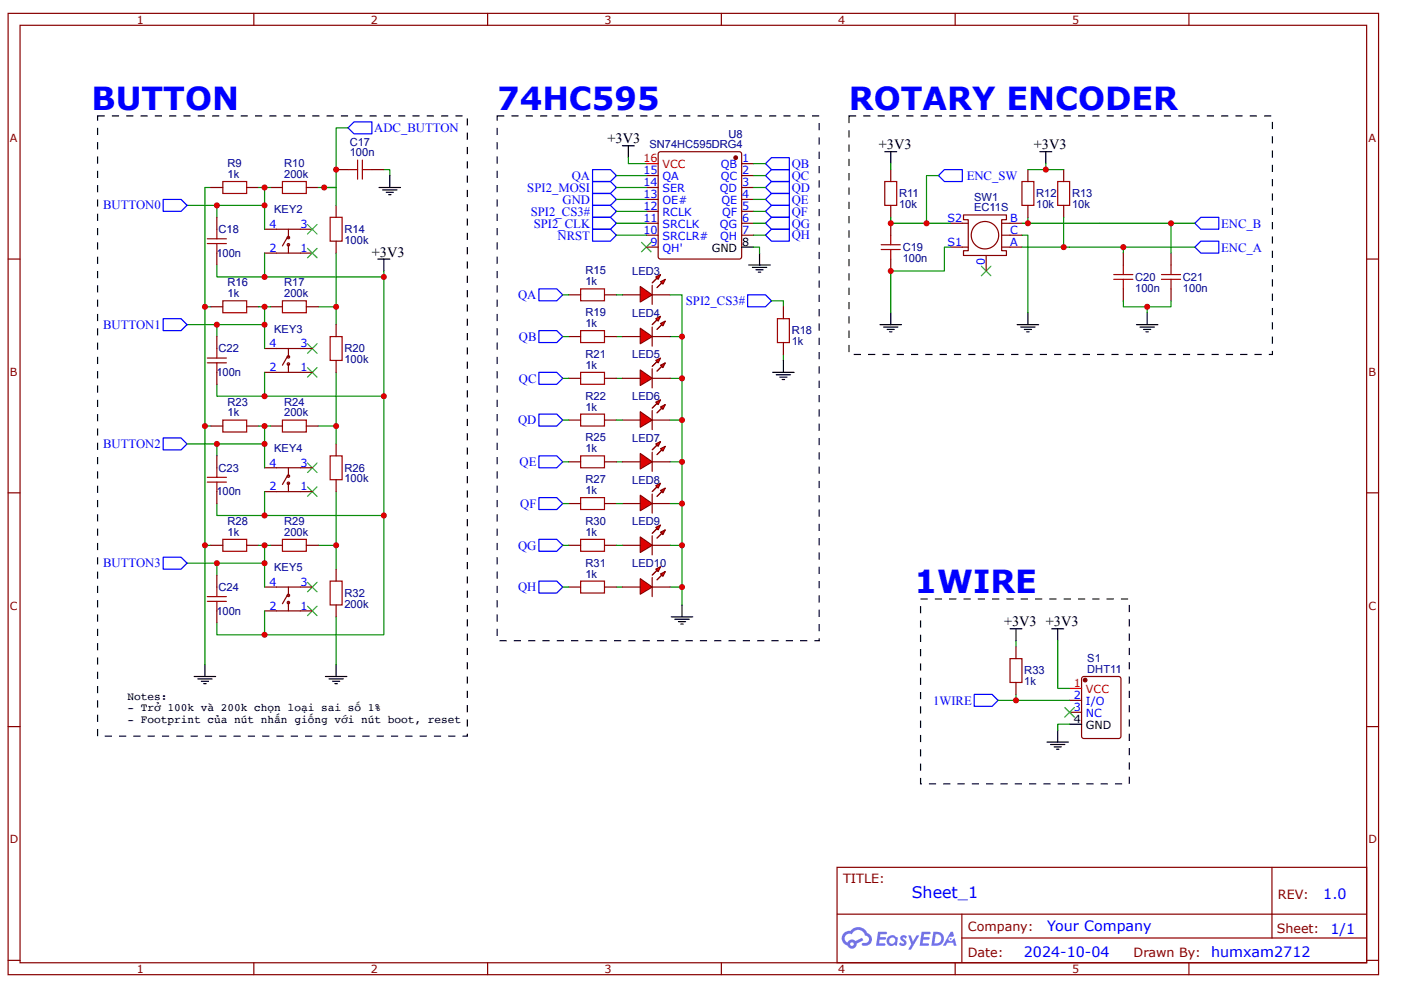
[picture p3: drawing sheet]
<svg xmlns="http://www.w3.org/2000/svg" width="297mm" height="210mm" viewBox="0 0 297 210" stroke-linecap="round" stroke-linejoin="round" font-family="sans-serif">
<g fill="none" stroke="#800" stroke-width=".25">
<path d="M1.7 2.8h290.6v203.9h-290.6zM4.3 5.4h285.5v198.7h-285.5zM53.8 2.8v2.6M103.4 2.8v2.6M152.9 2.8v2.6M202.5 2.8v2.6M252.1 2.8v2.6M1.7 54.9h2.6M289.8 54.9h2.5M1.7 104.5h2.6M289.8 104.5h2.5M1.7 154.1h2.6"/>
<path d="M289.8 154.1h2.5M177.5 183.9h112.3v20.2h-112.3zM177.5 193.8h112.2M203.9 198.9h85.8M203.9 193.8v10.1M269.7 183.9v15M1.7 203.6h2.6M53.8 204.1v2.6M103.4 204.1v2.6M152.9 204.1v2.6M202.5 204.1v2.6M252.1 204.1v2.6"/>
<path d="M289.8 203.6h2.5"/>
</g>
<g fill="#58f">
<path d="M191.1 198.4l.5-.1 .4 .1 .3 .2-.3 .4a.33 .33 0 0 0-.2-.2 .33 .33 0 0 0-.4 .1l.1 .1a.85 .85 0 0 1 .6 .6 .85 .85 0 0 1-.3 .9l-.6 .1-.6-.4 .3-.4 .5 .3 .3-.1-.1-.2a.88 .88 0 0 1-.5-1.4z"/>
<path d="M192.6 198.3h.5l.5 1.3 .7-1.3h.6l-1.8 3h-.5l.6-1.1z"/>
<path d="M186.2 197.6h1.6l.2 .1v.3l-1.3 .1-.1 .6h1.1l.2 .3-.3 .2h-1.1l-.1 .8h1.2l.1 .3-.1 .2h-1.9z"/>
<path d="M195.4 197.6h1.7l.2 .1-.1 .3-1.3 .1-.1 .6h1.1l.2 .3-.2 .2h-1.2l-.1 .8h1.2l.2 .3-.2 .2h-1.8z"/>
<path d="M201.6 197.6h.4l.3 .8-.5 .3a.49 .49 0 0 0-.7 .2 .49 .49 0 0 0 .3 .7 .49 .49 0 0 0 .7-.5l.3-.2 .4 1.6h-.6l-.1-.6h-1.2l-.4 .6h-.6z"/>
<path d="M197.9 197.6l-.4 2.9h.9a1.51 1.51 0 0 0 1.7-1.5 1.51 1.51 0 0 0-1.7-1.4zM198.4 198.1a1.02 1.02 0 0 1 1.1 1.1 1.02 1.02 0 0 1-1.4 .8z"/>
<path d="M188.4 198.6a1.11 1.11 0 0 0-.3 1.5 1.11 1.11 0 0 0 1.6 .2l.5 .2 .2-1.6-.4-.2a1.01 1.01 0 0 0-1.6-.1zM188.5 199.4a.66 .66 0 0 1 1.3 0 .66 .66 0 0 1-1.3 0z"/>
<path d="M178.9 197.8a1.58 1.58 0 0 0 .8 2.7 1.01 1.01 0 0 0 1.1 .6 1.01 1.01 0 0 0 .8-1l1.5-.7-.4-.6-1.3 .7a1.02 1.02 0 0 0-1.7 .3 .99 .99 0 0 1-.5-1.3 .99 .99 0 0 1 1.4-.4 1.48 1.48 0 0 1 1.5-.9 1.48 1.48 0 0 1 1.4 1.2 .82 .82 0 0 1 .7 1 .82 .82 0 0 1-1.2 .5l-.3 .2v.3a1.4 1.4 0 0 0 2-.7 1.4 1.4 0 0 0-.8-1.9 2.18 2.18 0 0 0-3.7-.4l-.7 .1zM180.2 200.2a.4 .4 0 0 1 .8 0 .4 .4 0 0 1-.8 0z"/>
<circle cx="201.6" cy="199.1" r=".19"/>
</g>
<path d="M125.6 38.5h3.8l1.3 1.3-1.3 1.2h-3.8zM125.6 46.1h3.8l1.3 1.2-1.3 1.3h-3.8zM125.6 43.5h3.8l1.3 1.3-1.3 1.3h-3.8zM158.5 62.5h3.8l1.3 1.3-1.3 1.2h-3.8z" fill="none" stroke="#00f" stroke-width=".25"/>
<g fill="none" stroke="#000" stroke-width=".25">
<path d="M187.6 32.2h2.5M188.9 32.2v2.5M220.5 32.2h2.5M221.7 32.2v2.5M80.1 54.9h2.5M81.4 54.9v2.6M163.8 79h4.6M164.6 79.5h3M165.3 80h1.6M166.1 76.4v2.6M165.8 80.5h.5M214.1 133.3h2.6"/>
<path d="M215.4 133.3v2.5M223 133.3h2.5M224.3 133.3v2.5M41.2 143.4h4.5M41.9 143.9h3.1M42.7 144.4h1.5M43.2 145h.5M43.4 140.9v2.5M69 143.4h4.5M69.7 143.9h3.1M70.5 144.4h1.5M71 145h.5"/>
<path d="M71.3 140.9v2.5"/>
</g>
<g fill="none" stroke="#3c3" stroke-width=".25">
<path d="M65.2 47.6l2 2M67.2 47.6l-2 2M136 51.4l2 2M138 51.4l-2 2M208.1 56.4l2 2.1M210.1 56.4l-2 2.1M65.2 72.9l2 2M65.2 77.9l2 2.1M67.2 72.9l-2 2M67.2 77.9l-2 2.1M65.2 98.2l2 2M67.2 98.2l-2 2"/>
<path d="M65.2 103.2l2 2.1M67.2 103.2l-2 2.1M65.2 123.5l2 2M65.2 128.5l2 2M67.2 123.5l-2 2M67.2 128.5l-2 2"/>
</g>
<g fill="none" stroke="#800" stroke-width=".25">
<path d="M139.7 32.3l.3-.1h16.7l.5 .2v22l-.2 .4-17 .1-.4-.2-.1-22zM56.1 48.6h10.1M56.1 53.7h10.1M60.9 50.4l-1 1.7M61.1 48.6v1.8M61.1 51.9v1.8M188.9 47.3v2.6M188.9 54.9v2.6M248.3 53.7v2.5M56.1 73.9h10.1M56.1 79h10.1M60.9 75.7l-1 1.7"/>
<path d="M61.1 73.9v1.8M61.1 77.2v1.8M166.1 65v2.6M166.1 72.6v2.6M248.3 61.2v2.6M56.1 99.2h10.1M61.1 99.2v1.8M56.1 104.2h10.1M60.9 101l-1 1.7M61.1 102.5v1.7M56.1 124.5h10.1M56.1 129.5h10.1"/>
<path d="M60.9 126.2l-1 1.8M61.1 124.5v1.7M61.1 127.8v1.7M215.4 137.1v2.5M215.4 144.7v2.5"/>
<circle cx="61.1" cy="50.4" r=".25"/>
<circle cx="61.1" cy="51.9" r=".25"/>
<circle cx="61.1" cy="75.7" r=".25"/>
<circle cx="61.1" cy="77.2" r=".25"/>
<circle cx="61.1" cy="102.5" r=".25"/>
<circle cx="61.1" cy="101" r=".25"/>
<circle cx="61.1" cy="126.2" r=".25"/>
<circle cx="61.1" cy="127.8" r=".25"/>
</g>
<g fill="none" stroke="#080" stroke-width=".25">
<path d="M39.7 43.5h16.4M46 56.2v2.5h35.4v-1.2M46 43.5v2.6M56.1 53.7v5M81.4 58.7v50.6h-35.4v-2.5M39.7 68.8h16.4M46 68.8v2.6M56.1 79v5M163.6 63.8h2.5v1.2M166.1 75.2v1.2M46 81.5v2.5h35.4M46 94.1v2.6"/>
<path d="M56.1 90.3v3.8M39.7 119.4h6.3v2.5M56.1 119.4v5.1M56.1 104.2v5.1M81.4 109.3v25.3h-25.3M56.1 129.5v5.1h-10.1v-2.5M215.4 135.8v1.3M215.4 147.2v1.3"/>
</g>
<path d="M186.8 52.9h4.1M186.8 51.9h4.1M188.9 49.9v2M188.9 52.9v2M246.3 59.2h4M246.3 58.2h4M248.3 56.2v2M248.3 59.2v2M164.8 67.6h2.6v5h-2.6zM214.1 139.6h2.6v5.1h-2.6z" fill="none" stroke="#a00000" stroke-width=".25"/>
<g fill="#000">
<path d="M23.7 24.5h1.5v.2h-1.5zM26.8 24.5h1.5v.2h-1.5zM29.8 24.5h1.5v.2h-1.5zM32.8 24.5h1.5v.2h-1.5zM35.9 24.5h1.5v.2h-1.5zM38.9 24.5h1.5v.2h-1.5zM41.9 24.5h1.5v.2h-1.5zM45 24.5h1.5v.2h-1.5zM48 24.5h1.5v.2h-1.5zM51 24.5h1.6v.2h-1.6zM54.1 24.5h1.5v.2h-1.5zM57.1 24.5h1.5v.2h-1.5zM60.1 24.5h1.6v.2h-1.6zM63.2 24.5h1.5v.2h-1.5zM66.2 24.5h1.5v.2h-1.5zM69.2 24.5h1.6v.2h-1.6zM72.3 24.5h1.5v.2h-1.5zM75.3 24.5h1.5v.2h-1.5zM78.3 24.5h1.6v.2h-1.6zM81.4 24.5h1.5v.2h-1.5zM84.4 24.5h1.5v.2h-1.5zM87.4 24.5h1.6v.2h-1.6zM90.5 24.5h1.5v.2h-1.5zM93.5 24.5h1.5v.2h-1.5zM96.6 24.5h1.5v.2h-1.5zM99 25.1h.2v1.5h-.2zM99 28.1h.2v1.5h-.2zM99 31.2h.2v1.5h-.2zM99 34.2h.2v1.5h-.2zM99 37.2h.2v1.5h-.2zM99 40.3h.2v1.5h-.2zM99 43.3h.2v1.5h-.2zM99 46.3h.2v1.5h-.2zM99 49.4h.2v1.5h-.2zM99 52.4h.2v1.5h-.2zM99 55.4h.2v1.6h-.2zM99 58.5h.2v1.5h-.2zM99 61.5h.2v1.5h-.2zM99 64.5h.2v1.6h-.2zM99 67.6h.2v1.5h-.2zM99 70.6h.2v1.5h-.2zM99 73.6h.2v1.6h-.2zM99 76.7h.2v1.5h-.2zM99 79.7h.2v1.5h-.2zM99 82.7h.2v1.6h-.2zM99 85.8h.2v1.5h-.2zM99 88.8h.2v1.5h-.2zM99 91.8h.2v1.6h-.2zM99 94.9h.2v1.5h-.2zM99 97.9h.2v1.5h-.2zM99 101h.2v1.5h-.2zM99 104h.2v1.5h-.2zM99 107h.2v1.5h-.2zM99 110.1h.2v1.5h-.2zM99 113.1h.2v1.5h-.2zM99 116.1h.2v1.5h-.2zM99 119.2h.2v1.5h-.2zM99 122.2h.2v1.5h-.2zM99 125.2h.2v1.5h-.2zM99 128.3h.2v1.5h-.2zM99 131.3h.2v1.5h-.2zM99 134.3h.2v1.5h-.2zM99 137.4h.2v1.5h-.2zM99 140.4h.2v1.5h-.2zM99 143.4h.2v1.6h-.2zM99 146.5h.2v1.5h-.2zM99 149.5h.2v1.5h-.2zM99 152.5h.2v1.6h-.2zM98.1 156h1v.1h-.1v-.5h.2v.6h-1.1zM95 156h1.6v.2h-1.6zM92 156h1.5v.2h-1.5zM89 156h1.5v.2h-1.5zM85.9 156h1.5v.2h-1.5zM82.9 156h1.5v.2h-1.5zM79.9 156h1.5v.2h-1.5zM76.8 156h1.5v.2h-1.5zM73.8 156h1.5v.2h-1.5zM70.8 156h1.5v.2h-1.5zM67.7 156h1.5v.2h-1.5zM64.7 156h1.5v.2h-1.5zM61.7 156h1.5v.2h-1.5zM58.6 156h1.5v.2h-1.5zM55.6 156h1.5v.2h-1.5zM52.6 156h1.5v.2h-1.5zM49.5 156h1.5v.2h-1.5zM46.5 156h1.5v.2h-1.5zM43.4 156h1.6v.2h-1.6zM40.4 156h1.5v.2h-1.5zM37.4 156h1.5v.2h-1.5zM34.3 156h1.6v.2h-1.6zM31.3 156h1.5v.2h-1.5zM28.3 156h1.5v.2h-1.5zM25.2 156h1.6v.2h-1.6zM22.2 156h1.5v.2h-1.5zM20.6 154.6h.2v1.5h-.2zM20.6 151.5h.2v1.5h-.2zM20.6 148.5h.2v1.5h-.2zM20.6 145.5h.2v1.5h-.2zM20.6 142.4h.2v1.5h-.2zM20.6 139.4h.2v1.5h-.2zM20.6 136.4h.2v1.5h-.2zM20.6 133.3h.2v1.5h-.2zM20.6 130.3h.2v1.5h-.2zM20.6 127.3h.2v1.5h-.2zM20.6 124.2h.2v1.5h-.2zM20.6 121.2h.2v1.5h-.2zM20.6 118.1h.2v1.6h-.2zM20.6 115.1h.2v1.5h-.2zM20.6 112.1h.2v1.5h-.2zM20.6 109h.2v1.6h-.2zM20.6 106h.2v1.5h-.2zM20.6 103h.2v1.5h-.2zM20.6 99.9h.2v1.6h-.2zM20.6 96.9h.2v1.5h-.2zM20.6 93.9h.2v1.5h-.2zM20.6 90.8h.2v1.6h-.2zM20.6 87.8h.2v1.5h-.2zM20.6 84.8h.2v1.5h-.2zM20.6 81.7h.2v1.5h-.2zM20.6 78.7h.2v1.5h-.2zM20.6 75.7h.2v1.5h-.2zM20.6 72.6h.2v1.5h-.2zM20.6 69.6h.2v1.5h-.2zM20.6 66.6h.2v1.5h-.2zM20.6 63.5h.2v1.5h-.2zM20.6 60.5h.2v1.5h-.2zM20.6 57.5h.2v1.5h-.2zM20.6 54.4h.2v1.5h-.2zM20.6 51.4h.2v1.5h-.2zM20.6 48.4h.2v1.5h-.2zM20.6 45.3h.2v1.5h-.2zM20.6 42.3h.2v1.5h-.2zM20.6 39.2h.2v1.6h-.2zM20.6 36.2h.2v1.5h-.2zM20.6 33.2h.2v1.5h-.2zM20.6 30.1h.2v1.6h-.2zM20.6 27.1h.2v1.5h-.2zM20.6 24.5h1.6v.2h-1.5v-.1h.1v1h-.2z"/>
<path d="M108.4 24.5h1.6v.2h-1.6zM111.5 24.5h1.5v.2h-1.5zM114.5 24.5h1.5v.2h-1.5zM117.5 24.5h1.6v.2h-1.6zM120.6 24.5h1.5v.2h-1.5zM123.6 24.5h1.5v.2h-1.5zM126.6 24.5h1.6v.2h-1.6zM129.7 24.5h1.5v.2h-1.5zM132.7 24.5h1.5v.2h-1.5zM135.7 24.5h1.6v.2h-1.6zM138.8 24.5h1.5v.2h-1.5zM141.8 24.5h1.5v.2h-1.5zM144.9 24.5h1.5v.2h-1.5zM147.9 24.5h1.5v.2h-1.5zM150.9 24.5h1.5v.2h-1.5zM154 24.5h1.5v.2h-1.5zM157 24.5h1.5v.2h-1.5zM160 24.5h1.5v.2h-1.5zM163.1 24.5h1.5v.2h-1.5zM166.1 24.5h1.5v.2h-1.5zM169.1 24.5h1.5v.2h-1.5zM172.2 24.5h1.5v.2h-1.5zM173.6 26.1h.2v1.5h-.2zM173.6 29.1h.2v1.6h-.2zM173.6 32.2h.2v1.5h-.2zM173.6 35.2h.2v1.5h-.2zM173.6 38.2h.2v1.6h-.2zM173.6 41.3h.2v1.5h-.2zM173.6 44.3h.2v1.5h-.2zM173.6 47.3h.2v1.6h-.2zM173.6 50.4h.2v1.5h-.2zM173.6 53.4h.2v1.5h-.2zM173.6 56.4h.2v1.6h-.2zM173.6 59.5h.2v1.5h-.2zM173.6 62.5h.2v1.5h-.2zM173.6 65.5h.2v1.6h-.2zM173.6 68.6h.2v1.5h-.2zM173.6 71.6h.2v1.5h-.2zM173.6 74.7h.2v1.5h-.2zM173.6 77.7h.2v1.5h-.2zM173.6 80.7h.2v1.5h-.2zM173.6 83.8h.2v1.5h-.2zM173.6 86.8h.2v1.5h-.2zM173.6 89.8h.2v1.5h-.2zM173.6 92.9h.2v1.5h-.2zM173.6 95.9h.2v1.5h-.2zM173.6 98.9h.2v1.5h-.2zM173.6 102h.2v1.5h-.2zM173.6 105h.2v1.5h-.2zM173.6 108h.2v1.5h-.2zM173.6 111.1h.2v1.5h-.2zM173.6 114.1h.2v1.5h-.2zM173.6 117.1h.2v1.6h-.2zM173.6 120.2h.2v1.5h-.2zM173.6 123.2h.2v1.5h-.2zM173.6 126.2h.2v1.6h-.2zM173.6 129.3h.2v1.5h-.2zM173.6 132.3h.2v1.5h-.2zM172.7 135.7h1v.1h-.1v-.5h.2v.7h-1.1zM169.6 135.7h1.6v.3h-1.6zM166.6 135.7h1.5v.3h-1.5zM163.6 135.7h1.5v.3h-1.5zM160.5 135.7h1.5v.3h-1.5zM157.5 135.7h1.5v.3h-1.5zM154.5 135.7h1.5v.3h-1.5zM151.4 135.7h1.5v.3h-1.5zM148.4 135.7h1.5v.3h-1.5zM145.4 135.7h1.5v.3h-1.5zM142.3 135.7h1.5v.3h-1.5zM139.3 135.7h1.5v.3h-1.5zM136.3 135.7h1.5v.3h-1.5zM133.2 135.7h1.5v.3h-1.5zM130.2 135.7h1.5v.3h-1.5zM127.2 135.7h1.5v.3h-1.5zM124.1 135.7h1.5v.3h-1.5zM121.1 135.7h1.5v.3h-1.5zM118 135.7h1.6v.3h-1.6zM115 135.7h1.5v.3h-1.5zM112 135.7h1.5v.3h-1.5zM108.9 135.7h1.6v.3h-1.6zM105.9 135.7h1.5v.3h-1.5zM105.3 133.3h.2v1.5h-.2zM105.3 130.3h.2v1.5h-.2zM105.3 127.3h.2v1.5h-.2zM105.3 124.2h.2v1.5h-.2zM105.3 121.2h.2v1.5h-.2zM105.3 118.1h.2v1.6h-.2zM105.3 115.1h.2v1.5h-.2zM105.3 112.1h.2v1.5h-.2zM105.3 109h.2v1.6h-.2zM105.3 106h.2v1.5h-.2zM105.3 103h.2v1.5h-.2zM105.3 99.9h.2v1.6h-.2zM105.3 96.9h.2v1.5h-.2zM105.3 93.9h.2v1.5h-.2zM105.3 90.8h.2v1.6h-.2zM105.3 87.8h.2v1.5h-.2zM105.3 84.8h.2v1.5h-.2zM105.3 81.7h.2v1.5h-.2zM105.3 78.7h.2v1.5h-.2zM105.3 75.7h.2v1.5h-.2zM105.3 72.6h.2v1.5h-.2zM105.3 69.6h.2v1.5h-.2zM105.3 66.6h.2v1.5h-.2zM105.3 63.5h.2v1.5h-.2zM105.3 60.5h.2v1.5h-.2zM105.3 57.5h.2v1.5h-.2zM105.3 54.4h.2v1.5h-.2zM105.3 51.4h.2v1.5h-.2zM105.3 48.4h.2v1.5h-.2zM105.3 45.3h.2v1.5h-.2zM105.3 42.3h.2v1.5h-.2zM105.3 39.2h.2v1.6h-.2zM105.3 36.2h.2v1.5h-.2zM105.3 33.2h.2v1.5h-.2zM105.3 30.1h.2v1.6h-.2zM105.3 27.1h.2v1.5h-.2zM105.3 24.5h1.6v.2h-1.5v-.1h.1v1h-.2z"/>
<path d="M138 51.4l-2 2zM136 51.4l2 2z"/>
</g>
<circle cx="156" cy="33.4" r=".38" fill="#800"/>
<g fill="none" stroke="#800" stroke-width=".25">
<path d="M137 37.2h2.5M137 39.8h2.5M157.2 34.7h2.6M157.2 37.2h2.6M157.2 39.8h2.6M137 42.3h2.5M137 44.8h2.5M137 47.3h2.5M137 49.9h2.5M137 52.4h2.5M157.2 42.3h2.6M157.2 44.8h2.6"/>
<path d="M157.2 47.3h2.6M157.2 49.9h2.6M229.5 143.6l.3-.2h7.4l.4 .3 .1 12.4-.3 .4-7.6 .1-.4-.2-.1-12.5z"/>
<circle cx="156" cy="33.4" r=".38"/>
</g>
<path d="M157.2 52.4h2.6" fill="none" stroke="#000" stroke-width=".25"/>
<path d="M137 34.7h2.5" fill="none" stroke="#f00" stroke-width=".25"/>
<circle cx="230.1" cy="144.2" r=".38" fill="#800"/>
<g fill="none" stroke="#800" stroke-width=".25">
<path d="M71.3 36h2.5M78.9 36h2.5M188.9 36v2.5M225.5 36v2.5M46 46.1v2.5M46 53.7v2.5M188.9 43.5v2.6M201.5 47.3h3.8M201.5 52.4h3.8M204.3 45.6h9.1v1h-1v6.6h1v1h-9.1v-1h1v-6.6h-1zM209.1 54.2v3.3M212.4 52.4h4.3"/>
<path d="M212.4 47.3h4.3M212.4 49.9h4.3M225.5 43.5v2.6M238.2 53.7v2.5M46 71.4v2.5M46 79v2.5M120.6 62.5h2.5M128.2 62.5h2.5M238.2 61.2v2.6M46 96.7v2.5M46 104.2v2.6M46 121.9v2.6"/>
<path d="M46 129.5v2.6M226.8 148.5h2.5M226.8 151h2.5"/>
<circle cx="208.8" cy="49.9" r="2.91"/>
<circle cx="230.1" cy="144.2" r=".38"/>
</g>
<path d="M226.8 146h2.5" fill="none" stroke="#f00" stroke-width=".25"/>
<g fill="none" stroke="#000" stroke-width=".25">
<path d="M80.4 39.8h4.5M82.6 37.2v2.6M132 30.9h2.5M133.2 30.9v2.5M81.1 40.3h3.1M81.9 40.8h1.5M82.4 41.3h.5M158.8 56.2h4.5M159.5 56.7h3.1M160.3 57.2h1.5M160.8 57.7h.5M161 53.7v2.5"/>
<path d="M186.6 68.8h4.5M187.3 69.3h3.1M188.1 69.8h1.5M188.6 70.4h.5M188.9 66.3v2.5M215.7 68.8h4.5M216.4 69.3h3.1M217.2 69.8h1.5M217.7 70.4h.5M217.9 66.3v2.5M240.9 68.8h4.6M241.7 69.3h3"/>
<path d="M242.5 69.8h1.5M243 70.4h.5M243.2 66.3v2.5M222 157.3h4.5M222.7 157.8h3.1M223.5 158.4h1.5M224 158.9h.5M224.3 154.8v2.5M226.8 153.6h2.5"/>
</g>
<g fill="none" stroke="#080" stroke-width=".25">
<path d="M44.7 39.8h-1.3v25.2h1.3M81.4 36h1.2v1.2M130.7 37.2h6.3M130.7 39.8h6.3M159.8 34.7h2.5M159.8 37.2h2.5M159.8 39.8h2.5M199 37.2h-2.6v10.1h5.1M130.7 47.3h6.3M130.7 42.3h6.3M130.7 44.8h6.3M159.8 52.4h1.2v1.3"/>
<path d="M159.8 47.3h2.5M159.8 42.3h2.5M159.8 44.8h2.5M159.8 49.9h2.5M201.5 52.4h-1.3v5.1h-11.3v8.8M216.7 49.9h1.2v16.4M216.7 47.3h31.6v6.4M216.7 52.4h21.5v1.3M217.9 46.1v1.2M225.5 46.1v6.3M238.2 52.4h15.1M248.3 47.3h5"/>
<path d="M43.4 65v25.3h1.3M43.4 90.3v25.3h1.3M43.4 115.6v25.3M211.6 148.5h15.2M226.8 153.6h-2.5v1.2"/>
</g>
<g fill="#000">
<path d="M183 24.5h1.6v.2h-1.6zM186.1 24.5h1.5v.2h-1.5zM189.1 24.5h1.5v.2h-1.5zM192.1 24.5h1.6v.2h-1.6zM195.2 24.5h1.5v.2h-1.5zM198.2 24.5h1.5v.2h-1.5zM201.2 24.5h1.6v.2h-1.6zM204.3 24.5h1.5v.2h-1.5zM207.3 24.5h1.5v.2h-1.5zM210.3 24.5h1.6v.2h-1.6zM213.4 24.5h1.5v.2h-1.5zM216.4 24.5h1.5v.2h-1.5zM219.5 24.5h1.5v.2h-1.5zM222.5 24.5h1.5v.2h-1.5zM225.5 24.5h1.5v.2h-1.5zM228.6 24.5h1.5v.2h-1.5zM231.6 24.5h1.5v.2h-1.5zM234.6 24.5h1.5v.2h-1.5zM237.7 24.5h1.5v.2h-1.5zM240.7 24.5h1.5v.2h-1.5zM243.7 24.5h1.5v.2h-1.5zM246.8 24.5h1.5v.2h-1.5zM249.8 24.5h1.5v.2h-1.5zM252.8 24.5h1.6v.2h-1.6zM255.9 24.5h1.5v.2h-1.5zM258.9 24.5h1.5v.2h-1.5zM261.9 24.5h1.6v.2h-1.6zM265 24.5h1.5v.2h-1.5zM268 24.5h1.5v.2h-1.5zM269.6 25.8h.3v1.6h-.3zM269.6 28.9h.3v1.5h-.3zM269.6 31.9h.3v1.5h-.3zM269.6 34.9h.3v1.6h-.3zM269.6 38h.3v1.5h-.3zM269.6 41h.3v1.5h-.3zM269.6 44.1h.3v1.5h-.3zM269.6 47.1h.3v1.5h-.3zM269.6 50.1h.3v1.5h-.3zM269.6 53.2h.3v1.5h-.3zM269.6 56.2h.3v1.5h-.3zM269.6 59.2h.3v1.5h-.3zM269.6 62.3h.3v1.5h-.3zM269.6 65.3h.3v1.5h-.3zM269.6 68.3h.3v1.5h-.3zM269.6 71.4h.3v1.5h-.3zM269 75h.8v.2h-.2v-.8h.3v.9h-.9zM266 75h1.5v.3h-1.5zM262.9 75h1.6v.3h-1.6zM259.9 75h1.5v.3h-1.5zM256.9 75h1.5v.3h-1.5zM253.8 75h1.6v.3h-1.6zM250.8 75h1.5v.3h-1.5zM247.8 75h1.5v.3h-1.5zM244.7 75h1.6v.3h-1.6zM241.7 75h1.5v.3h-1.5zM238.7 75h1.5v.3h-1.5zM235.6 75h1.6v.3h-1.6zM232.6 75h1.5v.3h-1.5zM229.6 75h1.5v.3h-1.5zM226.5 75h1.6v.3h-1.6zM223.5 75h1.5v.3h-1.5zM220.5 75h1.5v.3h-1.5zM217.4 75h1.5v.3h-1.5zM214.4 75h1.5v.3h-1.5zM211.4 75h1.5v.3h-1.5zM208.3 75h1.5v.3h-1.5zM205.3 75h1.5v.3h-1.5zM202.3 75h1.5v.3h-1.5zM199.2 75h1.5v.3h-1.5zM196.2 75h1.5v.3h-1.5zM193.2 75h1.5v.3h-1.5zM190.1 75h1.5v.3h-1.5zM187.1 75h1.5v.3h-1.5zM184 75h1.6v.3h-1.6zM181 75h1.5v.3h-1.5zM179.9 73.1h.2v1.6h-.2zM179.9 70.1h.2v1.5h-.2zM179.9 67.1h.2v1.5h-.2zM179.9 64h.2v1.5h-.2zM179.9 61h.2v1.5h-.2zM179.9 58h.2v1.5h-.2zM179.9 54.9h.2v1.5h-.2zM179.9 51.9h.2v1.5h-.2zM179.9 48.9h.2v1.5h-.2zM179.9 45.8h.2v1.5h-.2zM179.9 42.8h.2v1.5h-.2zM179.9 39.8h.2v1.5h-.2zM179.9 36.7h.2v1.5h-.2zM179.9 33.7h.2v1.5h-.2zM179.9 30.7h.2v1.5h-.2zM179.9 27.6h.2v1.5h-.2zM179.9 24.5h1.6v.2h-1.5v-.1h.1v1.5h-.2z"/>
<path d="M198.2 126.9h1.5v.2h-1.5zM201.2 126.9h1.6v.2h-1.6zM204.3 126.9h1.5v.2h-1.5zM207.3 126.9h1.5v.2h-1.5zM210.3 126.9h1.6v.2h-1.6zM213.4 126.9h1.5v.2h-1.5zM216.4 126.9h1.5v.2h-1.5zM219.5 126.9h1.5v.2h-1.5zM222.5 126.9h1.5v.2h-1.5zM225.5 126.9h1.5v.2h-1.5zM228.6 126.9h1.5v.2h-1.5zM231.6 126.9h1.5v.2h-1.5zM234.6 126.9h1.5v.2h-1.5zM237.7 126.9h1.5v.2h-1.5zM239.3 128.3h.3v1.5h-.3zM239.3 131.3h.3v1.5h-.3zM239.3 134.3h.3v1.5h-.3zM239.3 137.4h.3v1.5h-.3zM239.3 140.4h.3v1.5h-.3zM239.3 143.4h.3v1.6h-.3zM239.3 146.5h.3v1.5h-.3zM239.3 149.5h.3v1.5h-.3zM239.3 152.5h.3v1.6h-.3zM239.3 155.6h.3v1.5h-.3zM239.3 158.6h.3v1.5h-.3zM239.3 161.6h.3v1.6h-.3zM239.3 164.7h.3v1.5h-.3zM236.4 166.1h1.5v.2h-1.5zM233.4 166.1h1.5v.2h-1.5zM230.3 166.1h1.5v.2h-1.5zM227.3 166.1h1.5v.2h-1.5zM224.3 166.1h1.5v.2h-1.5zM221.2 166.1h1.5v.2h-1.5zM218.2 166.1h1.5v.2h-1.5zM215.2 166.1h1.5v.2h-1.5zM212.1 166.1h1.5v.2h-1.5zM209.1 166.1h1.5v.2h-1.5zM206 166.1h1.6v.2h-1.6zM203 166.1h1.5v.2h-1.5zM200 166.1h1.5v.2h-1.5zM196.9 166.1h1.6v.2h-1.6zM195 164.9h.3v1.3h-.1v-.1h.2v.2h-.4zM195 161.9h.3v1.5h-.3zM195 158.9h.3v1.5h-.3zM195 155.8h.3v1.5h-.3zM195 152.8h.3v1.5h-.3zM195 149.8h.3v1.5h-.3zM195 146.7h.3v1.5h-.3zM195 143.7h.3v1.5h-.3zM195 140.7h.3v1.5h-.3zM195 137.6h.3v1.5h-.3zM195 134.6h.3v1.5h-.3zM195 131.6h.3v1.5h-.3zM195 128.5h.3v1.5h-.3zM195.2 126.9h1.5v.2h-1.5z"/>
<path d="M225.8 150l2 2zM227.8 150l-2 2z"/>
</g>
<path d="M225.8 150l2 2M227.8 150l-2 2" fill="none" stroke="#3c3" stroke-width=".25"/>
<g fill="none" stroke="#00f" stroke-width=".25">
<path d="M73.8 27.1l1.3-1.3h3.8v2.6h-3.8zM125.6 36h3.8l1.3 1.2-1.3 1.3h-3.8zM163.6 33.4h3.8v2.6h-3.8l-1.3-1.3zM163.6 36h3.8v2.5h-3.8l-1.3-1.3zM163.6 38.5h3.8v2.5h-3.8l-1.3-1.2zM199 37.2l1.2-1.2h3.8v2.5h-3.8zM34.6 42.3h3.8l1.3 1.2-1.3 1.3h-3.8zM125.6 41h3.8l1.3 1.3-1.3 1.2h-3.8zM163.6 41h3.8v2.5h-3.8l-1.3-1.2zM163.6 43.5h3.8v2.6h-3.8l-1.3-1.3zM163.6 46.1h3.8v2.5h-3.8l-1.3-1.3zM163.6 48.6h3.8v2.5h-3.8l-1.3-1.2z"/>
<path d="M253.3 52.4l1.3-1.3h3.8v2.6h-3.8zM253.3 47.3l1.3-1.2h3.8v2.5h-3.8zM34.6 67.6h3.8l1.3 1.2-1.3 1.3h-3.8zM34.6 92.9h3.8l1.3 1.2-1.3 1.3h-3.8zM34.6 118.1h3.8l1.3 1.3-1.3 1.3h-3.8zM206.6 147.2h3.7l1.3 1.3-1.3 1.3h-3.7z"/>
</g>
<g fill="none" stroke="#a00000" stroke-width=".25">
<path d="M73.8 36h2M75.8 33.9v4.1M76.8 36h2.1M76.8 33.9v4.1M187.6 38.5h2.5v5h-2.5zM224.3 38.5h2.5v5h-2.5zM44 50.6h4M44 51.6h4M46 48.6v2M46 51.6v2.1M236.1 59.2h4.1M236.1 58.2h4.1"/>
<path d="M238.2 56.2v2M238.2 59.2v2M44 75.9h4M44 76.9h4M46 73.9v2M46 76.9v2.1M123.1 61.2h5.1v2.6h-5.1zM46 99.2v2M44 101.2h4M44 102.2h4M46 102.2v2M44 126.5h4"/>
<path d="M44 127.5h4M46 124.5v2M46 127.5v2"/>
</g>
<path d="M135.7 60.7l2.6 1.8-2.6 1.5z" fill="#f00"/>
<path d="M135.7 60.7l2.6 1.8-2.6 1.5zM138.3 60.5v4" fill="none" stroke="#800" stroke-width=".25"/>
<path d="M139.3 59l-1 1z" fill="#800"/>
<path d="M139.3 59l-1 1" fill="none" stroke="#800" stroke-width=".25"/>
<path d="M139.3 61l1-1z" fill="#800"/>
<path d="M140.3 60l-1 1" fill="none" stroke="#800" stroke-width=".25"/>
<path d="M139 58.7l1-.5-.5 1z" fill="#f00"/>
<path d="M139 58.7l1-.5-.5 1z" fill="none" stroke="#800" stroke-width=".25"/>
<path d="M140 59.7l1.1-.5-.5 1z" fill="#f00"/>
<path d="M140 59.7l1.1-.5-.5 1zM132 62.5h3.7M138.3 62.5h3.8" fill="none" stroke="#800" stroke-width=".25"/>
<path d="M130.7 71.4h1.3M142.1 62.5h2.5v65.8M142.1 71.4h2.5" fill="none" stroke="#080" stroke-width=".25"/>
<path d="M135.7 69.6l2.6 1.8-2.6 1.5z" fill="#f00"/>
<path d="M135.7 69.6l2.6 1.8-2.6 1.5zM138.3 69.3v4.1" fill="none" stroke="#800" stroke-width=".25"/>
<path d="M139.3 67.8l-1 1z" fill="#800"/>
<path d="M139.3 67.8l-1 1" fill="none" stroke="#800" stroke-width=".25"/>
<path d="M139.3 69.8l1-1z" fill="#800"/>
<path d="M140.3 68.8l-1 1" fill="none" stroke="#800" stroke-width=".25"/>
<path d="M139 67.6l1-.5-.5 1z" fill="#f00"/>
<path d="M139 67.6l1-.5-.5 1z" fill="none" stroke="#800" stroke-width=".25"/>
<path d="M140 68.6l1.1-.5-.5 1z" fill="#f00"/>
<path d="M120.6 71.4h2.5M128.2 71.4h2.5M132 71.4h3.7M138.3 71.4h3.8M140 68.6l1.1-.5-.5 1zM120.6 89.1h2.5M128.2 89.1h2.5" fill="none" stroke="#800" stroke-width=".25"/>
<path d="M123.1 70.1h5.1v2.5h-5.1zM123.1 87.8h5.1v2.5h-5.1z" fill="none" stroke="#a00000" stroke-width=".25"/>
<path d="M135.7 87.3l2.6 1.8-2.6 1.5z" fill="#f00"/>
<path d="M135.7 87.3l2.6 1.8-2.6 1.5zM138.3 87v4.1" fill="none" stroke="#800" stroke-width=".25"/>
<path d="M139.3 85.5l-1 1z" fill="#800"/>
<path d="M139.3 85.5l-1 1" fill="none" stroke="#800" stroke-width=".25"/>
<path d="M139.3 87.5l1-1z" fill="#800"/>
<path d="M140.3 86.5l-1 1" fill="none" stroke="#800" stroke-width=".25"/>
<path d="M139 85.3l1-.5-.5 1z" fill="#f00"/>
<path d="M139 85.3l1-.5-.5 1z" fill="none" stroke="#800" stroke-width=".25"/>
<path d="M140 86.3l1.1-.5-.5 1z" fill="#f00"/>
<path d="M132 89.1h3.7M138.3 89.1h3.8M140 86.3l1.1-.5-.5 1z" fill="none" stroke="#800" stroke-width=".25"/>
<path d="M130.7 89.1h1.3M130.7 80.2h1.3M142.1 89.1h2.5M142.1 80.2h2.5" fill="none" stroke="#080" stroke-width=".25"/>
<path d="M135.7 78.4l2.6 1.8-2.6 1.5z" fill="#f00"/>
<path d="M135.7 78.4l2.6 1.8-2.6 1.5zM138.3 78.2v4" fill="none" stroke="#800" stroke-width=".25"/>
<path d="M139.3 76.7l-1 1z" fill="#800"/>
<path d="M139.3 76.7l-1 1" fill="none" stroke="#800" stroke-width=".25"/>
<path d="M139.3 78.7l1-1z" fill="#800"/>
<path d="M140.3 77.7l-1 1" fill="none" stroke="#800" stroke-width=".25"/>
<path d="M139 76.4l1-.5-.5 1z" fill="#f00"/>
<path d="M139 76.4l1-.5-.5 1z" fill="none" stroke="#800" stroke-width=".25"/>
<path d="M140 77.4l1.1-.5-.5 1z" fill="#f00"/>
<path d="M140 77.4l1.1-.5-.5 1zM120.6 80.2h2.5M128.2 80.2h2.5M132 80.2h3.7M138.3 80.2h3.8M120.6 115.6h2.5M128.2 115.6h2.5" fill="none" stroke="#800" stroke-width=".25"/>
<path d="M123.1 79h5.1v2.5h-5.1zM123.1 114.4h5.1v2.5h-5.1z" fill="none" stroke="#a00000" stroke-width=".25"/>
<path d="M135.7 113.8l2.6 1.8-2.6 1.5z" fill="#f00"/>
<path d="M135.7 113.8l2.6 1.8-2.6 1.5zM138.3 113.6v4" fill="none" stroke="#800" stroke-width=".25"/>
<path d="M139.3 112.1l-1 1z" fill="#800"/>
<path d="M139.3 112.1l-1 1" fill="none" stroke="#800" stroke-width=".25"/>
<path d="M139.3 114.1l1-1z" fill="#800"/>
<path d="M140.3 113.1l-1 1" fill="none" stroke="#800" stroke-width=".25"/>
<path d="M139 111.8l1-.5-.5 1z" fill="#f00"/>
<path d="M139 111.8l1-.5-.5 1z" fill="none" stroke="#800" stroke-width=".25"/>
<path d="M140 112.8l1.1-.5-.5 1z" fill="#f00"/>
<path d="M132 115.6h3.7M138.3 115.6h3.8M140 112.8l1.1-.5-.5 1z" fill="none" stroke="#800" stroke-width=".25"/>
<path d="M130.7 115.6h1.3M142.1 115.6h2.5M130.7 124.5h1.3M142.1 124.5h2.5" fill="none" stroke="#080" stroke-width=".25"/>
<path d="M135.7 122.7l2.6 1.8-2.6 1.5z" fill="#f00"/>
<path d="M135.7 122.7l2.6 1.8-2.6 1.5zM138.3 122.4v4.1" fill="none" stroke="#800" stroke-width=".25"/>
<path d="M139.3 120.9l-1 1z" fill="#800"/>
<path d="M139.3 120.9l-1 1" fill="none" stroke="#800" stroke-width=".25"/>
<path d="M140.3 121.9l-1 1.1z" fill="#800"/>
<path d="M140.3 121.9l-1 1.1" fill="none" stroke="#800" stroke-width=".25"/>
<path d="M139 120.7l1-.5-.5 1z" fill="#f00"/>
<path d="M139 120.7l1-.5-.5 1z" fill="none" stroke="#800" stroke-width=".25"/>
<path d="M140 121.7l1.1-.5-.5 1z" fill="#f00"/>
<path d="M120.6 106.8h2.5M128.2 106.8h2.5M120.6 124.5h2.5M128.2 124.5h2.5M132 124.5h3.7M138.3 124.5h3.8M140 121.7l1.1-.5-.5 1z" fill="none" stroke="#800" stroke-width=".25"/>
<path d="M123.1 105.5h5.1v2.5h-5.1zM123.1 123.2h5.1v2.5h-5.1z" fill="none" stroke="#a00000" stroke-width=".25"/>
<path d="M135.7 105l2.6 1.8-2.6 1.5z" fill="#f00"/>
<path d="M135.7 105l2.6 1.8-2.6 1.5zM138.3 104.7v4.1" fill="none" stroke="#800" stroke-width=".25"/>
<path d="M138.3 104.2l1-1z" fill="#800"/>
<path d="M139.3 103.2l-1 1" fill="none" stroke="#800" stroke-width=".25"/>
<path d="M139.3 105.3l1-1.1z" fill="#800"/>
<path d="M140.3 104.2l-1 1.1" fill="none" stroke="#800" stroke-width=".25"/>
<path d="M139 103l1-.5-.5 1z" fill="#f00"/>
<path d="M139 103l1-.5-.5 1z" fill="none" stroke="#800" stroke-width=".25"/>
<path d="M140 104l1.1-.5-.5 1z" fill="#f00"/>
<path d="M132 106.8h3.7M138.3 106.8h3.8M140 104l1.1-.5-.5 1z" fill="none" stroke="#800" stroke-width=".25"/>
<path d="M130.7 97.9h1.3M142.1 97.9h2.5M130.7 106.8h1.3M142.1 106.8h2.5" fill="none" stroke="#080" stroke-width=".25"/>
<path d="M135.7 96.1l2.6 1.8-2.6 1.5z" fill="#f00"/>
<path d="M135.7 96.1l2.6 1.8-2.6 1.5zM138.3 95.9v4" fill="none" stroke="#800" stroke-width=".25"/>
<path d="M139.3 94.4l-1 1z" fill="#800"/>
<path d="M139.3 94.4l-1 1" fill="none" stroke="#800" stroke-width=".25"/>
<path d="M139.3 96.4l1-1z" fill="#800"/>
<path d="M140.3 95.4l-1 1" fill="none" stroke="#800" stroke-width=".25"/>
<path d="M139 94.1l1-.5-.5 1z" fill="#f00"/>
<path d="M139 94.1l1-.5-.5 1z" fill="none" stroke="#800" stroke-width=".25"/>
<path d="M140 95.1l1.1-.5-.5 1z" fill="#f00"/>
<g fill="none" stroke="#800" stroke-width=".25">
<path d="M44.7 39.8h2.5M52.3 39.8h2.5M57.4 39.8h2.5M64.9 39.8h2.6M217.9 36v2.5M71.3 43.5v2.6M71.3 51.1v2.6M217.9 43.5v2.6M44.7 65h2.5M52.3 65h2.5M57.4 65h2.5M64.9 65h2.6"/>
<path d="M71.3 68.8v2.6M71.3 76.4v2.6M44.7 90.3h2.5M52.3 90.3h2.5M57.4 90.3h2.5M64.9 90.3h2.6M71.3 94.1v2.6M120.6 97.9h2.5M128.2 97.9h2.5M132 97.9h3.7M138.3 97.9h3.8M140 95.1l1.1-.5-.5 1z"/>
<path d="M44.7 115.6h2.5M52.3 115.6h2.5M57.4 115.6h2.5M64.9 115.6h2.6M71.3 101.7v2.5M71.3 120.7v2.5M71.3 128.3v2.5"/>
</g>
<g fill="none" stroke="#a00000" stroke-width=".25">
<path d="M47.2 38.5h5.1v2.5h-5.1zM59.9 38.5h5v2.5h-5zM216.7 38.5h2.5v5h-2.5zM70 46.1h2.5v5h-2.5zM47.2 63.8h5.1v2.5h-5.1zM59.9 63.8h5v2.5h-5zM70 71.4h2.5v5h-2.5zM47.2 89.1h5.1v2.5h-5.1zM59.9 89.1h5v2.5h-5zM70 96.7h2.5v5h-2.5zM123.1 96.7h5.1v2.5h-5.1zM47.2 114.4h5.1v2.5h-5.1z"/>
<path d="M59.9 114.4h5v2.5h-5zM70 123.2h2.5v5.1h-2.5z"/>
</g>
<path d="M125.6 48.6h3.8l1.3 1.3-1.3 1.2h-3.8zM114.3 79h3.7l1.3 1.2-1.3 1.3h-3.7zM114.3 70.1h3.7l1.3 1.3-1.3 1.2h-3.7zM114.3 61.2h3.7l1.3 1.3-1.3 1.3h-3.7zM114.3 96.7h3.7l1.3 1.2-1.3 1.3h-3.7zM114.3 87.8h3.7l1.3 1.3-1.3 1.2h-3.7zM114.3 105.5h3.7l1.3 1.3-1.3 1.2h-3.7zM114.3 114.4h3.7l1.3 1.2-1.3 1.3h-3.7zM114.3 123.2h3.7l1.3 1.3-1.3 1.2h-3.7z" fill="none" stroke="#00f" stroke-width=".25"/>
<path d="M142.3 130.8h4.6M143.1 131.3h3M143.8 131.8h1.6M144.3 132.3h.6M144.6 128.3v2.5" fill="none" stroke="#000" stroke-width=".25"/>
<g fill="none" stroke="#080" stroke-width=".25">
<path d="M54.8 39.8h2.6M56.1 39.8v8.8M67.5 39.8h3.8v3.7M73.8 27.1h-2.5v12.7h-2.6M133.2 33.4v1.3h3.8M188.9 34.7v1.3M217.9 36h7.6M221.7 34.7v1.3M71.3 53.7v11.3h-3.8M130.7 49.9h6.3M188.9 46.1v1.2h7.5M54.8 65h2.6"/>
<path d="M56.1 65v8.9M71.3 65v3.8M71.3 79v15.1M119.3 62.5h1.3M119.3 71.4h1.3M130.7 62.5h1.3M238.2 63.8v1.2h5M248.3 63.8v1.2h-5.1v1.3M39.7 94.1h16.4v5.1M54.8 90.3h2.6M67.5 90.3h3.8M119.3 80.2h1.3"/>
<path d="M119.3 89.1h1.3M119.3 97.9h1.3M54.8 115.6h2.6M56.1 115.6v3.8h-10.1M71.3 104.2v11.4h-3.8M71.3 115.6v5.1M119.3 115.6h1.3M119.3 106.8h1.3M71.3 130.8v10.1M119.3 124.5h1.3M224.3 135.8v10.2h2.5"/>
</g>
<path d="M65.2 52.7l2 2zM67.2 52.7l-2 2z" fill="#000"/>
<path d="M65.2 52.7l2 2M67.2 52.7l-2 2" fill="none" stroke="#3c3" stroke-width=".25"/>
<g fill="#c00">
<circle cx="196.4" cy="47.3" r=".63"/>
<circle cx="188.9" cy="47.3" r=".63"/>
<circle cx="188.9" cy="57.5" r=".63"/>
<circle cx="56.1" cy="134.6" r=".63"/>
<circle cx="81.4" cy="109.3" r=".63"/>
<circle cx="81.4" cy="84" r=".63"/>
<circle cx="81.4" cy="58.7" r=".63"/>
<circle cx="56.1" cy="58.7" r=".63"/>
<circle cx="68.7" cy="39.8" r=".63"/>
<circle cx="71.3" cy="36" r=".63"/>
<circle cx="71.3" cy="90.3" r=".63"/>
<circle cx="71.3" cy="115.6" r=".63"/>
<circle cx="215.4" cy="148.5" r=".63"/>
<circle cx="56.1" cy="119.4" r=".63"/>
<circle cx="56.1" cy="109.3" r=".63"/>
<circle cx="56.1" cy="84" r=".63"/>
<circle cx="46" cy="43.5" r=".63"/>
<circle cx="56.1" cy="43.5" r=".63"/>
<circle cx="46" cy="68.8" r=".63"/>
<circle cx="56.1" cy="68.8" r=".63"/>
<circle cx="46" cy="94.1" r=".63"/>
<circle cx="56.1" cy="90.3" r=".63"/>
<circle cx="56.1" cy="94.1" r=".63"/>
<circle cx="46" cy="119.4" r=".63"/>
<circle cx="225.5" cy="52.4" r=".63"/>
<circle cx="238.2" cy="52.4" r=".63"/>
<circle cx="248.3" cy="47.3" r=".63"/>
<circle cx="43.4" cy="65" r=".63"/>
<circle cx="43.4" cy="90.3" r=".63"/>
<circle cx="43.4" cy="115.6" r=".63"/>
<circle cx="144.6" cy="71.4" r=".63"/>
<circle cx="144.6" cy="89.1" r=".63"/>
<circle cx="144.6" cy="80.2" r=".63"/>
<circle cx="144.6" cy="115.6" r=".63"/>
<circle cx="144.6" cy="106.8" r=".63"/>
<circle cx="144.6" cy="97.9" r=".63"/>
<circle cx="144.6" cy="124.5" r=".63"/>
<circle cx="71.3" cy="65" r=".63"/>
<circle cx="217.9" cy="47.3" r=".63"/>
<circle cx="221.7" cy="36" r=".63"/>
<circle cx="243.2" cy="65" r=".63"/>
<circle cx="56.1" cy="65" r=".63"/>
<circle cx="56.1" cy="115.6" r=".63"/>
<circle cx="56.1" cy="39.8" r=".63"/>
</g>
<g font-size="6.7" fill="#00f">
<text x="19.4" y="23.3">BUTTON</text>
<text x="105.4" y="23.3">74HC595</text>
<text x="180" y="23.3">ROTARY ENCODER</text>
<text x="193.9" y="125.7">1WIRE</text>
</g>
<text font-size="3.4" fill="#00f" x="193.3" y="190.4">Sheet_1</text>
<g font-size="3">
<text x="128.8" y="30.4">+3V3</text>
<text x="186.3" y="31.7">+3V3</text>
<text x="219.2" y="31.7">+3V3</text>
<text x="78.9" y="54.4">+3V3</text>
<text x="212.9" y="132.8">+3V3 +3V3</text>
</g>
<g font-size="3" fill="#00f">
<text x="280.6" y="190.5">1.0</text>
<text x="222" y="197.4">Your Company</text>
<text x="282.1" y="197.9">1/1</text>
<text x="217.1" y="203">2024-10-04</text>
<text x="256.8" y="202.9">humxam2712</text>
</g>
<g font-size="2.7" fill="#00f">
<text x="79.4" y="28">ADC_BUTTON</text>
<text x="167.9" y="35.6">QB</text>
<text x="111.8" y="40.7">SPI2_MOSI</text>
<text x="121.2" y="38.1">QA</text>
<text x="167.9" y="38.1">QC</text>
<text x="167.9" y="40.7">QD</text>
<text x="205" y="38.1">ENC_SW</text>
<text x="21.9" y="44.4">BUTTON0</text>
<text x="112.5" y="45.7">SPI2_CS3#</text>
<text x="119.3" y="43.2">GND</text>
<text x="167.9" y="43.2">QE</text>
<text x="167.9" y="45.7">QF</text>
<text x="113.2" y="48.3">SPI2_CLK</text>
<text x="118.2" y="50.8">NRST</text>
<text x="167.9" y="48.2">QG</text>
<text x="167.9" y="50.8">QH</text>
<text x="258.9" y="53.3">ENC_A</text>
<text x="258.9" y="48.3">ENC_B</text>
<text x="109.9" y="63.5">QA</text>
<text x="145.4" y="64.7">SPI2_CS3#</text>
<text x="21.9" y="69.7">BUTTON1</text>
<text x="110" y="72.3">QB</text>
<text x="110" y="81.1">QC</text>
<text x="109.9" y="90">QD</text>
<text x="21.9" y="94.9">BUTTON2</text>
<text x="110.2" y="98.8">QE</text>
<text x="110.3" y="107.7">QF</text>
<text x="109.9" y="116.5">QG</text>
<text x="21.9" y="120.2">BUTTON3</text>
<text x="109.9" y="125.4">QH</text>
<text x="197.8" y="149.4">1WIRE</text>
</g>
<g font-size="2.7" fill="#800">
<text x="178.7" y="187.2">TITLE:</text>
<text x="270.9" y="190.5">REV:</text>
<text x="205.2" y="197.4">Company:</text>
<text x="270.7" y="197.8">Sheet:</text>
<text x="205.2" y="202.9">Date:</text>
<text x="240.3" y="202.9">Drawn By:</text>
</g>
<g font-size="2.4" fill="#800">
<text x="29" y="5">1</text>
<text x="78.6" y="5">2</text>
<text x="128.2" y="5">3</text>
<text x="177.7" y="5">4</text>
<text x="227.3" y="5">5</text>
<text x="2.1" y="30.1">A</text>
<text x="290.1" y="30.1">A</text>
<text x="2.1" y="79.7">B</text>
<text x="290.1" y="79.7">B</text>
<text x="2.1" y="129.3">C</text>
<text x="290.1" y="129.3">C</text>
<text x="2.1" y="178.8">D</text>
<text x="290.1" y="178.8">D</text>
<text x="29" y="206.3">1</text>
<text x="78.6" y="206.3">2</text>
<text x="128.2" y="206.3">3</text>
<text x="177.7" y="206.3">4</text>
<text x="227.3" y="206.3">5</text>
</g>
<g font-size="2.4" fill="#000080">
<text x="154.5" y="29.2">U8</text>
<text x="48.3" y="35.5">R9</text>
<text x="60.2" y="35.5">R10</text>
<text x="74.2" y="33.2">100n</text>
<text x="74.2" y="30.9">C17</text>
<text x="137.7" y="31.4">SN74HC595DRG4</text>
<text x="48.3" y="37.7">1k</text>
<text x="60.2" y="37.7">200k</text>
<text x="190.6" y="41.8">R11</text>
<text x="219.7" y="41.8">R12</text>
<text x="227.3" y="41.8">R13</text>
<text x="58.1" y="45.2">KEY2</text>
<text x="190.6" y="44.1">10k</text>
<text x="206.5" y="44.8">EC11S</text>
<text x="206.5" y="42.5">SW1</text>
<text x="219.7" y="44.1">10k</text>
<text x="227.3" y="44.1">10k</text>
<text x="46.3" y="49.4">C18</text>
<text x="73" y="51.7">100k</text>
<text x="73" y="49.4">R14</text>
<text x="191.4" y="53.2">C19</text>
<text x="45.9" y="54.5">100n</text>
<text x="124.1" y="58.2">R15</text>
<text x="134.1" y="58.3">LED3</text>
<text x="191.4" y="55.5">100n</text>
<text x="240.7" y="59.5">C20</text>
<text x="250.8" y="59.5">C21</text>
<text x="48.3" y="63">1k</text>
<text x="48.3" y="60.7">R16</text>
<text x="60.2" y="63">200k</text>
<text x="60.2" y="60.7">R17</text>
<text x="124.1" y="60.5">1k</text>
<text x="240.7" y="61.8">100n</text>
<text x="250.8" y="61.8">100n</text>
<text x="58.1" y="70.5">KEY3</text>
<text x="124.1" y="69.3">1k</text>
<text x="124.1" y="67">R19</text>
<text x="134.1" y="67.1">LED4</text>
<text x="167.9" y="70.9">R18</text>
<text x="46.3" y="74.7">C22</text>
<text x="73" y="77">100k</text>
<text x="73" y="74.7">R20</text>
<text x="124.1" y="75.9">R21</text>
<text x="134.1" y="76">LED5</text>
<text x="167.9" y="73.1">1k</text>
<text x="45.9" y="79.8">100n</text>
<text x="124.1" y="78.2">1k</text>
<text x="48.3" y="88.3">1k</text>
<text x="48.3" y="86">R23</text>
<text x="60.2" y="88.3">200k</text>
<text x="60.2" y="86">R24</text>
<text x="124.1" y="87">1k</text>
<text x="124.1" y="84.7">R22</text>
<text x="134.1" y="84.8">LED6</text>
<text x="58.1" y="95.9">KEY4</text>
<text x="124.1" y="95.9">1k</text>
<text x="124.1" y="93.6">R25</text>
<text x="134.1" y="93.7">LED7</text>
<text x="46.3" y="100">C23</text>
<text x="73" y="100">R26</text>
<text x="45.9" y="105">100n</text>
<text x="73" y="102.3">100k</text>
<text x="124.1" y="104.7">1k</text>
<text x="124.1" y="102.4">R27</text>
<text x="134.1" y="102.5">LED8</text>
<text x="48.3" y="113.6">1k</text>
<text x="48.3" y="111.3">R28</text>
<text x="60.2" y="113.6">200k</text>
<text x="60.2" y="111.3">R29</text>
<text x="124.1" y="113.6">1k</text>
<text x="124.1" y="111.3">R30</text>
<text x="134.1" y="111.4">LED9</text>
<text x="46.3" y="125.3">C24</text>
<text x="58.1" y="121.1">KEY5</text>
<text x="124.1" y="122.4">1k</text>
<text x="124.1" y="120.2">R31</text>
<text x="134.1" y="120.2">LED10</text>
<text x="45.9" y="130.3">100n</text>
<text x="73" y="128.8">200k</text>
<text x="73" y="126.6">R32</text>
<text x="217.2" y="143">R33</text>
<text x="230.5" y="142.7">DHT11</text>
<text x="230.5" y="140.4">S1</text>
<text x="217.2" y="145.3">1k</text>
</g>
<g font-size="2.4" fill="#f00">
<text x="136.4" y="34.4">16</text>
<text x="140.5" y="35.7">VCC</text>
<text x="227.7" y="145.7">1</text>
<text x="230.3" y="147">VCC</text>
</g>
<g font-size="2.4" fill="#00f">
<text x="152.8" y="35.7">QB</text>
<text x="157.4" y="34.4">1</text>
<text x="136.4" y="39.5">14</text>
<text x="136.4" y="37">15</text>
<text x="140.5" y="40.8">SER</text>
<text x="140.5" y="38.2">QA</text>
<text x="152.6" y="40.8">QD</text>
<text x="152.8" y="38.2">QC</text>
<text x="157.4" y="37">2</text>
<text x="157.4" y="39.5">3</text>
<text x="136.4" y="47.1">11</text>
<text x="136.4" y="44.6">12</text>
<text x="136.4" y="42">13</text>
<text x="140.5" y="45.8">RCLK</text>
<text x="140.5" y="43.3">OE#</text>
<text x="153" y="43.3">QE</text>
<text x="153.1" y="45.8">QF</text>
<text x="157.4" y="42">4</text>
<text x="157.4" y="44.6">5</text>
<text x="157.4" y="47.1">6</text>
<text x="200.9" y="47.1">S2</text>
<text x="214.1" y="47.1">B</text>
<text x="57.1" y="48.4">4</text>
<text x="57.1" y="53.4">2</text>
<text x="63.7" y="48.4">3</text>
<text x="63.7" y="53.4">1</text>
<text x="136.4" y="49.6">10</text>
<text x="137.9" y="52.1">9</text>
<text x="140.5" y="53.4">QH'</text>
<text x="140.5" y="50.9">SRCLR#</text>
<text x="140.5" y="48.4">SRCLK</text>
<text x="152.6" y="48.4">QG</text>
<text x="152.7" y="50.9">QH</text>
<text x="157.4" y="49.6">7</text>
<text x="200.9" y="52.1">S1</text>
<text x="214.1" y="49.6">C</text>
<text x="214.1" y="52.1">A</text>
<text x="208.8" y="56.2" transform="rotate(-90 208.8 56.2)">0</text>
<text x="57.1" y="73.6">4</text>
<text x="63.7" y="73.6">3</text>
<text x="57.1" y="78.7">2</text>
<text x="63.7" y="78.7">1</text>
<text x="57.1" y="98.9">4</text>
<text x="63.7" y="98.9">3</text>
<text x="57.1" y="104">2</text>
<text x="63.7" y="104">1</text>
<text x="57.1" y="124.2">4</text>
<text x="63.7" y="124.2">3</text>
<text x="57.1" y="129.3">2</text>
<text x="63.7" y="129.3">1</text>
<text x="227.7" y="148.2">2</text>
<text x="230.3" y="149.5">I/O</text>
<text x="227.7" y="150.8">3</text>
<text x="230.3" y="152">NC</text>
</g>
<g font-size="2.4">
<text x="150.9" y="53.4">GND</text>
<text x="157.4" y="52.1">8</text>
<text x="27" y="148.5">Notes:</text>
<text x="27" y="150.9">- Trở 100k và 200k chọn loại sai số 1%</text>
<text x="27" y="153.2">- Footprint của nút nhấn giống với nút boot, reset</text>
<text x="227.7" y="153.3">4</text>
<text x="230.3" y="154.6">GND</text>
</g>
</svg>
